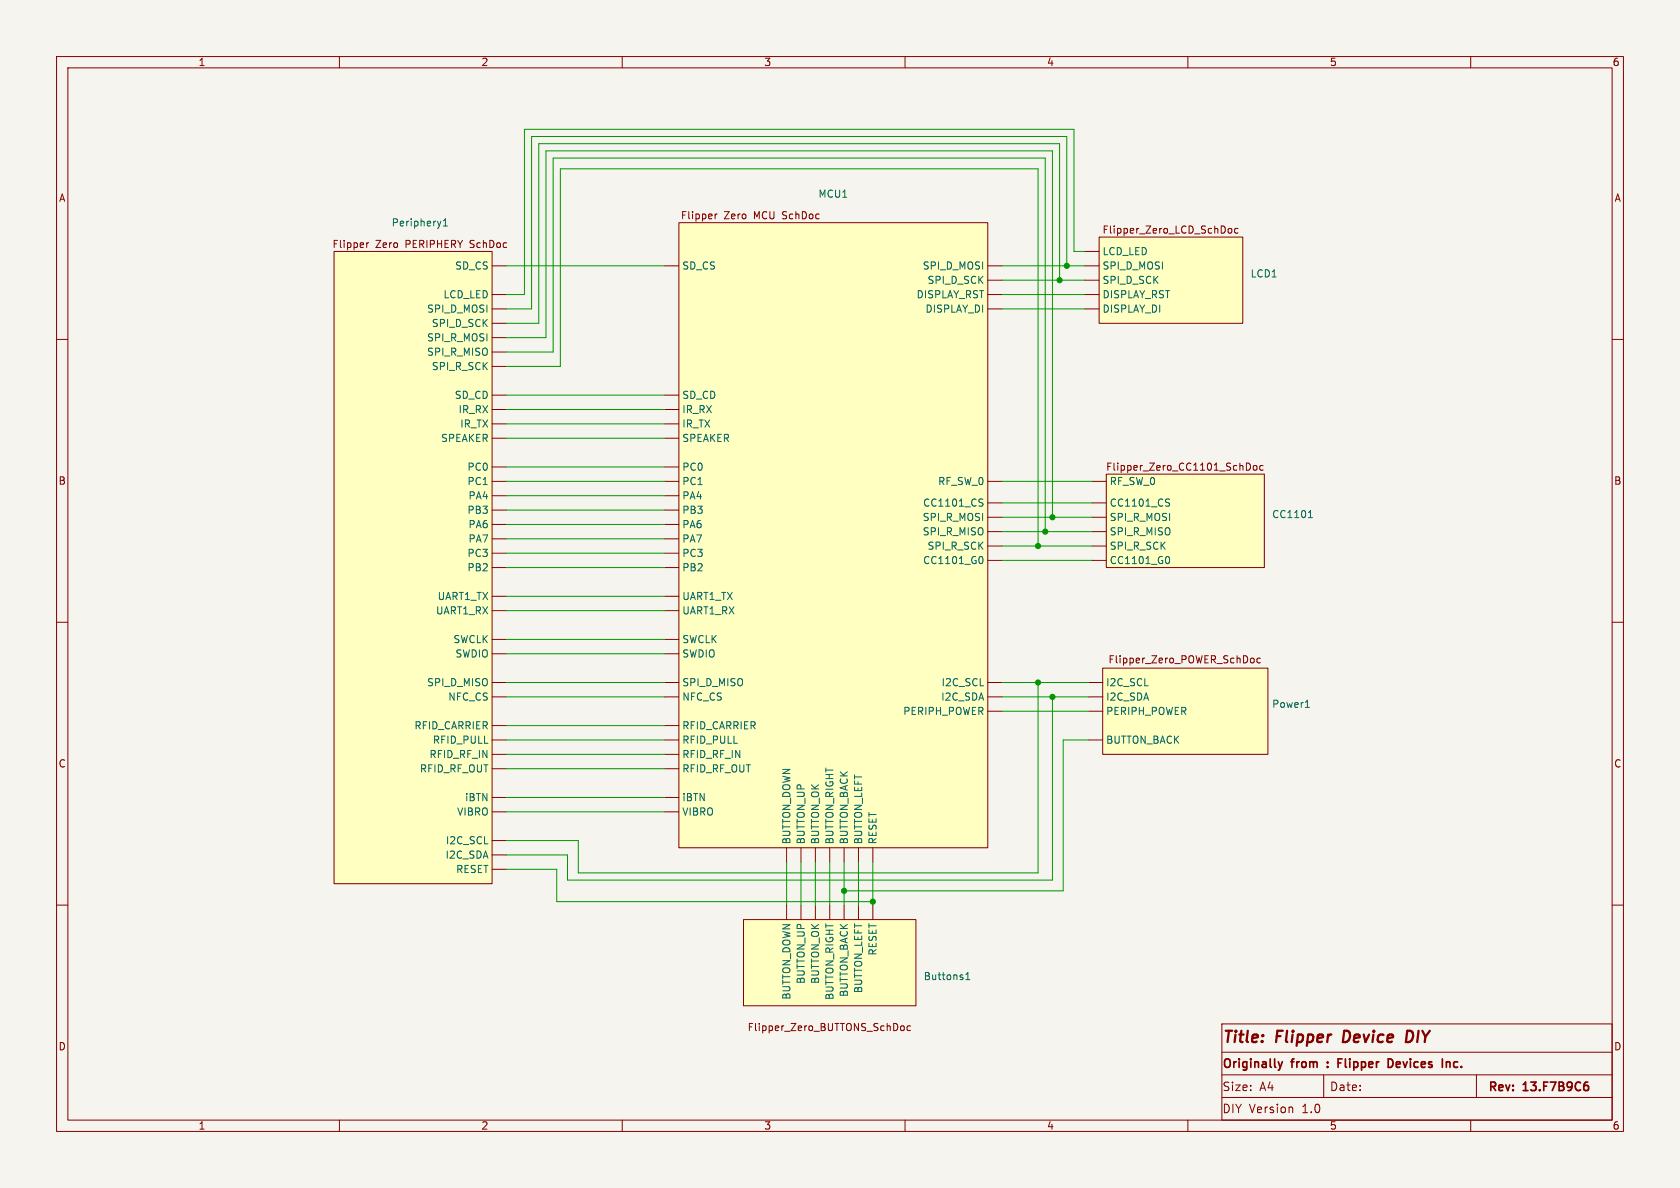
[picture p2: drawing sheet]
<svg xmlns="http://www.w3.org/2000/svg" width="297mm" height="210mm" viewBox="0 0 297 210" stroke-linecap="round" stroke-linejoin="round" font-family="sans-serif">
<path d="M0 0h297v210h-297z" fill="#f5f4ef" stroke="#f5f4ef" stroke-width=".18"/>
<g fill="none" stroke="#840000" stroke-width=".18">
<path d="M10 10h277v190h-277zM12 12h273v186h-273zM60 10v2M110 10v2M160 10v2M210 10v2M260 10v2M10 60h2M285 60h2M10 110h2M285 110h2M10 160h2"/>
<path d="M285 160h2M60 198v2M110 198v2M160 198v2M210 198v2M216 181h69v17h-69zM216 186h69M216 190h69M216 194h69M228.5 195.8v.9M234 190v4M260 198v2"/>
<path d="M261 190v4"/>
</g>
<path d="M226 187.7l.3 1M226.3 188.7l-.1 .3M226.7 187.7l-.4 1M234.7 188.5v.2M234.7 187.8v.1M236.6 187.9h.5M237.3 187.2h-.7v1.5M245.4 187.2a.76 .76 0 0 1 .9 .7 .76 .76 0 0 1-.9 .8M255.8 187.8h.5v.9M280.7 191.9l.1 .2-.1 .6" fill="none" stroke="#840000" stroke-width=".3"/>
<path d="M237.6 182.2l-.2 2h.5M249.5 182.3l-.7-.1-.3 2h.5l.5-.3" fill="none" stroke="#840000" stroke-width=".4"/>
<path d="M120 39.4h54.6v110.5h-54.6z" fill="#ffffc2"/>
<g fill="none" stroke="#840000" stroke-width=".18">
<path d="M120 39.4h54.6v110.5h-54.6zM125.7 37.8l.2 .3-.6 .2M125.8 38.6l-.1 .1M126.4 37.8v.9M126.8 37.8l-.4 .3M131.6 37.8l.3 .3v.3l-.3 .3M117.5 47h2.5M174.6 54.6h2.6M174.6 52.1h2.6M174.6 47h2.6M174.6 49.5h2.6M117.5 72.4h2.5"/>
<path d="M117.5 74.9h2.5M117.5 69.9h2.5M117.5 77.5h2.5M117.5 87.6h2.5M117.5 92.7h2.5M117.5 95.3h2.5M117.5 90.2h2.5M117.5 82.6h2.5M117.5 85.1h2.5M117.5 97.8h2.5M174.6 88.9h2.6M174.6 99.1h2.6"/>
<path d="M174.6 85.1h2.6M174.6 94h2.6M174.6 91.4h2.6M174.6 96.5h2.6M117.5 100.3h2.5M117.5 113h2.5M117.5 115.6h2.5M117.5 108h2.5M117.5 105.4h2.5M117.5 120.7h2.5M117.5 123.2h2.5M117.5 128.3h2.5"/>
<path d="M117.5 130.8h2.5M117.5 133.4h2.5M117.5 135.9h2.5M174.6 120.7h2.6M174.6 123.2h2.6M174.6 125.7h2.6M117.5 143.5h2.5M117.5 141h2.5M139.1 149.9v2.5M141.6 149.9v2.5M144.1 149.9v2.5M146.7 149.9v2.5"/>
<path d="M149.2 149.9v2.5M151.8 149.9v2.5M154.3 149.9v2.5"/>
</g>
<path d="M173.3 88.2l.5 .1M173.4 98.4a.68 .68 0 0 1 .4 .6 .68 .68 0 0 1-.4 .6M173.5 88.9l.3 .2-.3 .4" fill="none" stroke="#006464" stroke-width=".18"/>
<path d="M59.1 44.5h27.9v111.7h-27.9z" fill="#ffffc2"/>
<g fill="none" stroke="#840000" stroke-width=".18">
<path d="M59.1 44.5h27.9v111.7h-27.9zM64.1 42.9l.2 .3-.6 .1M64.2 43.7l-.1 .1M64.8 42.9v.9M65.2 42.9l-.4 .3M70 42.9l.3 .3v.3l-.3 .3M87 52.1h2.5M87 47h2.5M87 54.6h2.5M87 57.2h2.5M87 59.7h2.5M87 72.4h2.5"/>
<path d="M87 74.9h2.5M87 69.9h2.5M87 77.5h2.5M87 62.2h2.5M87 64.8h2.5M87 87.6h2.5M87 92.7h2.5M87 95.3h2.5M87 90.2h2.5M87 82.6h2.5M87 85.1h2.5M87 97.8h2.5"/>
<path d="M87 100.3h2.5M87 113h2.5M87 115.6h2.5M87 108h2.5M87 105.4h2.5M87 123.2h2.5M87 128.3h2.5M87 130.8h2.5M87 133.4h2.5M87 135.9h2.5M87 120.7h2.5M87 148.6h2.5"/>
<path d="M87 151.1h2.5M87 153.7h2.5M87 143.5h2.5M87 141h2.5"/>
</g>
<path d="M78.4 39.9h.7M78.4 39l.3-.3v1.2" fill="none" stroke="#006464" stroke-width=".18"/>
<path d="M194.9 118.1h29.3v15.3h-29.3z" fill="#ffffc2"/>
<path d="M194.9 118.1h29.3v15.3h-29.3zM221.1 116.5l.2-.2 .4 .2v.4l-.1 .2-.3 .1-.2-.1zM222.8 116.4l-.4-.1-.2 .3 .1 .5h.5M192.4 130.8h2.5M192.4 120.7h2.5M192.4 123.2h2.5M192.4 125.7h2.5" fill="none" stroke="#840000" stroke-width=".18"/>
<path d="M230.8 125h.7M231 124l.1-.2v1.2" fill="none" stroke="#006464" stroke-width=".18"/>
<path d="M195.6 83.8h27.9v16.5h-27.9z" fill="#ffffc2"/>
<path d="M193 88.9h2.6M193 99.1h2.6M193 85.1h2.6M193 94h2.6M193 91.4h2.6M193 96.5h2.6M195.6 83.8h27.9v16.5h-27.9zM220.3 81.9a.64 .64 0 0 1 .8 .6 .64 .64 0 0 1-.8 .6zM221.7 82.3h.3l.2 .2v.4l-.2 .2h-.3l-.1-.2zM223.3 82.3h-.4l-.2 .2 .1 .6h.5" fill="none" stroke="#840000" stroke-width=".18"/>
<path d="M206.3 88.2l.5 .1M206.5 98.4a.79 .79 0 0 1 0 1.2M206.5 88.9l.3 .2-.3 .4M231.3 91.5h.7M231.6 90.4l.1-.2v1.3" fill="none" stroke="#006464" stroke-width=".18"/>
<path d="M131.4 162.6h30.5v15.2h-30.5z" fill="#ffffc2"/>
<path d="M131.4 162.6h30.5v15.2h-30.5zM139.1 160v2.6M141.6 160v2.6M144.1 160v2.6M146.7 160v2.6M149.2 160v2.6M151.8 160v2.6M154.3 160v2.6M159.3 181.4l.3-.1 .3 .3v.3l-.3 .3-.3-.1-.1-.2zM161 181.4l-.4-.1-.2 .3 .1 .5h.5" fill="none" stroke="#840000" stroke-width=".18"/>
<path d="M170.7 173.2h.8M170.7 172.3l.4-.4v1.3" fill="none" stroke="#006464" stroke-width=".18"/>
<path d="M194.3 41.9h25.4v15.3h-25.4z" fill="#ffffc2"/>
<path d="M191.8 54.6h2.5M191.8 52.1h2.5M191.8 44.5h2.5M191.8 47h2.5M191.8 49.5h2.5M194.3 41.9h25.4v15.3h-25.4zM216.6 40.3v.6M217.2 40.4h.3l.3 .2v.4l-.3 .2h-.3l-.1-.2zM218.9 40.4h-.4l-.2 .2 .1 .6h.5" fill="none" stroke="#840000" stroke-width=".18"/>
<g fill="none" stroke="#009600" stroke-width=".18">
<path d="M89.5 47h28M89.5 59.7h7v-33h89.6v64.7M177.2 47h14.6M177.2 49.5h14.6M177.2 54.6h14.6M177.2 52.1h14.6M187.3 49.5v-24.1h-92.1v31.8h-5.7M188.6 47v-22.9h-94.6v30.5h-4.5M191.8 44.5h-1.9v-21.6h-97.2v29.2h-3.2M89.5 64.8h9.6v-35h84.4v66.7M89.5 62.2h8.3v-34.3h87v66.1M89.5 77.5h28"/>
<path d="M89.5 69.9h28M89.5 72.4h28M89.5 74.9h28M89.5 92.7h28M89.5 87.6h28M89.5 82.6h28M89.5 85.1h28M89.5 90.2h28M89.5 95.3h28M89.5 97.8h28M177.2 85.1h15.8M177.2 91.4h15.8"/>
<path d="M177.2 88.9h15.8M177.2 96.5h15.8M177.2 94h15.8M177.2 99.1h15.8M89.5 115.6h28M89.5 113h28M89.5 105.4h28M89.5 108h28M89.5 100.3h28M89.5 123.2h28M89.5 120.7h28M89.5 130.8h28"/>
<path d="M89.5 133.4h28M89.5 135.9h28M89.5 128.3h28M177.2 123.2h15.2M177.2 125.7h15.2M177.2 120.7h15.2M183.5 120.7v33.6h-81.3v-5.7h-12.7M186.1 123.2v32.4h-85.8v-4.5h-10.8M192.4 130.8h-4.4v26.7h-38.8M89.5 153.7h8.9v5.7h55.9M89.5 141h28M89.5 143.5h28"/>
<path d="M139.1 152.4v7.6M141.6 152.4v7.6M144.1 152.4v7.6M146.7 152.4v7.6M149.2 152.4v7.6M151.8 152.4v7.6M154.3 152.4v7.6"/>
</g>
<g fill="#009600" stroke="#009600" stroke-width=".18">
<circle cx="188.6" cy="47" r=".46"/>
<circle cx="184.8" cy="94" r=".46"/>
<circle cx="183.5" cy="96.5" r=".46"/>
<circle cx="186.1" cy="91.4" r=".46"/>
<circle cx="154.3" cy="159.4" r=".46"/>
<circle cx="186.1" cy="123.2" r=".46"/>
<circle cx="183.5" cy="120.7" r=".46"/>
<circle cx="149.2" cy="157.5" r=".46"/>
<circle cx="187.3" cy="49.5" r=".46"/>
</g>
<g font-size="2.8" fill="#840000">
<text x="216" y="184.9">Title:</text>
<text x="225.7" y="184.9">Flipper</text>
<text x="238.3" y="184.9">Device</text>
<text x="250.2" y="184.9">DIY</text>
</g>
<g font-size="2.1" fill="#840000">
<text x="216" y="189.2">Originally</text>
<text x="228.5" y="189.2">from</text>
<text x="237.8" y="189.2">Flipper</text>
<text x="247.3" y="189.2">Devices</text>
<text x="257.4" y="189.2">Inc.</text>
<text x="216" y="193.1">Size:</text>
<text x="216" y="197">DIY Version</text>
<text x="222.7" y="193.1">A4</text>
<text x="230.2" y="197">1.0</text>
<text x="235" y="193.1">Date:</text>
<text x="263" y="193.3">Rev:</text>
<text x="269.4" y="193.3">13.F7B9C6</text>
</g>
<g font-size="1.8" fill="#840000">
<text x="35" y="11.9">1</text>
<text x="85" y="11.9">2</text>
<text x="135" y="11.9">3</text>
<text x="185" y="11.9">4</text>
<text x="235" y="11.9">5</text>
<text x="285" y="11.9">6</text>
<text x="10.3" y="35.9">A</text>
<text x="285.3" y="35.9">A</text>
<text x="119.7" y="39">Flipper</text>
<text x="127.4" y="39">Zero</text>
<text x="132.9" y="39">MCU SchDoc</text>
<text x="194.3" y="41.5">Flipper_Zero_LCD_SchDoc</text>
<text x="58.1" y="44.1">Flipper</text>
<text x="65.8" y="44.1">Zero</text>
<text x="71.3" y="44.1">PERIPHERY</text>
<text x="82.9" y="44.1">SchDoc</text>
<text x="194.9" y="83.4">Flipper_Zero_CC1101_SchDoc</text>
<text x="10.3" y="85.9">B</text>
<text x="285.3" y="85.9">B</text>
<text x="195.3" y="117.5">Flipper_Zero_POWER_SchDoc</text>
<text x="10.3" y="135.9">C</text>
<text x="285.3" y="135.9">C</text>
<text x="10.3" y="185.9">D</text>
<text x="131.5" y="182.5">Flipper_Zero_BUTTONS_SchDoc</text>
<text x="285.3" y="185.9">D</text>
<text x="35" y="199.9">1</text>
<text x="85" y="199.9">2</text>
<text x="135" y="199.9">3</text>
<text x="185" y="199.9">4</text>
<text x="235" y="199.9">5</text>
<text x="285" y="199.9">6</text>
</g>
<g font-size="1.8" fill="#006464">
<text x="144.6" y="35.2">MCU1</text>
<text x="69.1" y="40.2">Periphery1</text>
<text x="80.4" y="47.9">SD_CS</text>
<text x="120.5" y="47.9">SD_CS</text>
<text x="163" y="47.9">SPI_D_MOSI</text>
<text x="194.8" y="45.3">LCD_LED</text>
<text x="194.8" y="47.9">SPI_D_MOSI</text>
<text x="78.3" y="52.9">LCD_LED</text>
<text x="161.9" y="52.9">DISPLAY_RST</text>
<text x="163.9" y="50.4">SPI_D_SCK</text>
<text x="194.8" y="52.9">DISPLAY_RST</text>
<text x="194.8" y="50.4">SPI_D_SCK</text>
<text x="221" y="49.2">LCD1</text>
<text x="75.4" y="55.5">SPI_D_MOSI</text>
<text x="76.2" y="58">SPI_D_SCK</text>
<text x="163.5" y="55.5">DISPLAY_DI</text>
<text x="194.8" y="55.5">DISPLAY_DI</text>
<text x="75.4" y="63.1">SPI_R_MISO</text>
<text x="75.4" y="60.6">SPI_R_MOSI</text>
<text x="76.2" y="65.6">SPI_R_SCK</text>
<text x="80.3" y="70.7">SD_CD</text>
<text x="120.5" y="70.7">SD_CD</text>
<text x="81" y="73.3">IR_RX</text>
<text x="81.3" y="75.8">IR_TX</text>
<text x="120.5" y="73.3">IR_RX</text>
<text x="120.5" y="75.8">IR_TX</text>
<text x="77.9" y="78.3">SPEAKER</text>
<text x="82.5" y="83.4">PC0</text>
<text x="120.5" y="83.4">PC0</text>
<text x="120.5" y="78.3">SPEAKER</text>
<text x="82.5" y="86">PC1</text>
<text x="82.7" y="88.5">PA4</text>
<text x="120.5" y="88.5">PA4</text>
<text x="120.5" y="86">PC1</text>
<text x="163.1" y="89.8">CC1101_CS</text>
<text x="165.7" y="86">RF_SW_0</text>
<text x="196.1" y="89.8">CC1101_CS</text>
<text x="196.1" y="86">RF_SW_0</text>
<text x="82.5" y="91">PB3</text>
<text x="82.7" y="93.6">PA6</text>
<text x="120.5" y="93.6">PA6</text>
<text x="120.5" y="91">PB3</text>
<text x="163" y="94.8">SPI_R_MISO</text>
<text x="163" y="92.3">SPI_R_MOSI</text>
<text x="196.1" y="94.8">SPI_R_MISO</text>
<text x="196.1" y="92.3">SPI_R_MOSI</text>
<text x="224.8" y="91.8">CC1101</text>
<text x="82.5" y="101.2">PB2</text>
<text x="82.5" y="98.7">PC3</text>
<text x="82.7" y="96.1">PA7</text>
<text x="120.5" y="96.1">PA7</text>
<text x="120.5" y="101.2">PB2</text>
<text x="120.5" y="98.7">PC3</text>
<text x="163.1" y="99.9">CC1101_G0</text>
<text x="163.9" y="97.4">SPI_R_SCK</text>
<text x="196.1" y="99.9">CC1101_G0</text>
<text x="196.1" y="97.4">SPI_R_SCK</text>
<text x="77.3" y="106.3">UART1_TX</text>
<text x="120.5" y="106.3">UART1_TX</text>
<text x="77" y="108.8">UART1_RX</text>
<text x="80.1" y="113.9">SWCLK</text>
<text x="120.5" y="113.9">SWCLK</text>
<text x="120.5" y="108.8">UART1_RX</text>
<text x="80.4" y="116.4">SWDIO</text>
<text x="120.5" y="116.4">SWDIO</text>
<text x="75.4" y="121.5">SPI_D_MISO</text>
<text x="79.1" y="124.1">NFC_CS</text>
<text x="120.5" y="124.1">NFC_CS</text>
<text x="120.5" y="121.5">SPI_D_MISO</text>
<text x="166.3" y="124.1">I2C_SDA</text>
<text x="166.4" y="121.5">I2C_SCL</text>
<text x="195.5" y="121.5">I2C_SCL</text>
<text x="195.5" y="124.1">I2C_SDA</text>
<text x="224.8" y="125.3">Power1</text>
<text x="73.2" y="129.1">RFID_CARRIER</text>
<text x="76.4" y="131.7">RFID_PULL</text>
<text x="120.5" y="129.1">RFID_CARRIER</text>
<text x="120.5" y="131.7">RFID_PULL</text>
<text x="159.6" y="126.6">PERIPH_POWER</text>
<text x="195.5" y="131.7">BUTTON_BACK</text>
<text x="195.5" y="126.6">PERIPH_POWER</text>
<text x="74.1" y="136.8">RFID_RF_OUT</text>
<text x="75.8" y="134.2">RFID_RF_IN</text>
<text x="120.5" y="134.2">RFID_RF_IN</text>
<text x="120.5" y="136.8">RFID_RF_OUT</text>
<text x="82.1" y="141.8">iBTN</text>
<text x="120.5" y="141.8">iBTN</text>
<text x="78.7" y="149.5">I2C_SCL</text>
<text x="80.7" y="144.4">VIBRO</text>
<text x="120.5" y="144.4">VIBRO</text>
<text x="139.9" y="149.4" transform="rotate(-90 139.9 149.4)">BUTTON_DOWN</text>
<text x="142.5" y="149.4" transform="rotate(-90 142.5 149.4)">BUTTON_UP</text>
<text x="145" y="149.4" transform="rotate(-90 145 149.4)">BUTTON_OK</text>
<text x="147.5" y="149.4" transform="rotate(-90 147.5 149.4)">BUTTON_RIGHT</text>
<text x="150.1" y="149.4" transform="rotate(-90 150.1 149.4)">BUTTON_BACK</text>
<text x="152.6" y="149.4" transform="rotate(-90 152.6 149.4)">BUTTON_LEFT</text>
<text x="155.2" y="149.4" transform="rotate(-90 155.2 149.4)">RESET</text>
<text x="78.7" y="152">I2C_SDA</text>
<text x="80.5" y="154.5">RESET</text>
<text x="155.2" y="169" transform="rotate(-90 155.2 169)">RESET</text>
<text x="163.2" y="173.5">Buttons1</text>
<text x="139.9" y="176.8" transform="rotate(-90 139.9 176.8)">BUTTON_DOWN</text>
<text x="142.5" y="174" transform="rotate(-90 142.5 174)">BUTTON_UP</text>
<text x="145" y="174" transform="rotate(-90 145 174)">BUTTON_OK</text>
<text x="147.5" y="176.9" transform="rotate(-90 147.5 176.9)">BUTTON_RIGHT</text>
<text x="150.1" y="176.3" transform="rotate(-90 150.1 176.3)">BUTTON_BACK</text>
<text x="152.6" y="175.7" transform="rotate(-90 152.6 175.7)">BUTTON_LEFT</text>
</g>
</svg>
